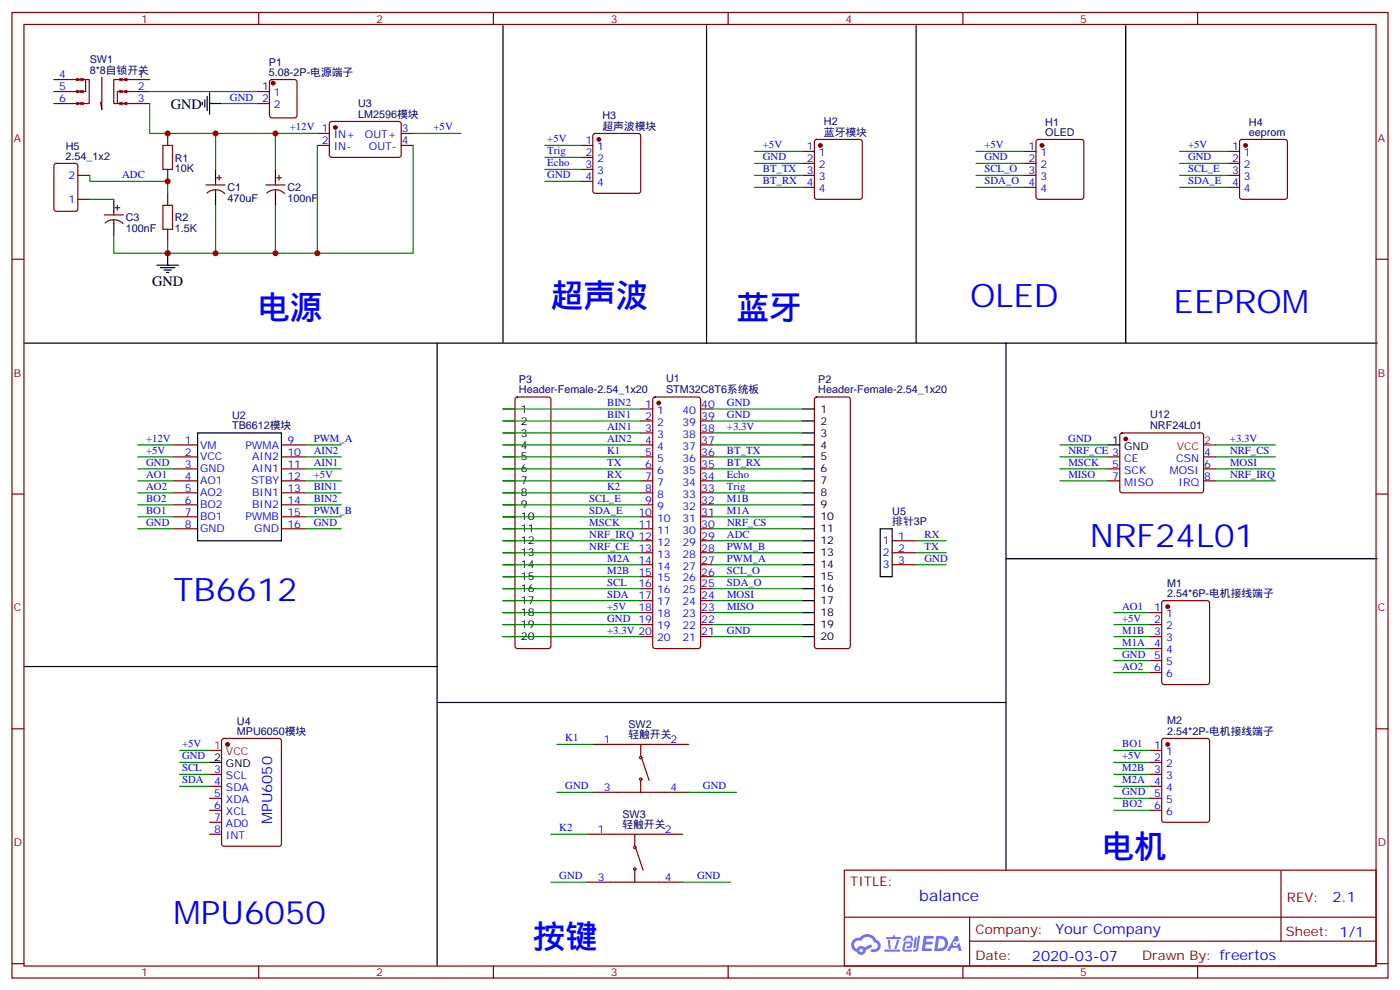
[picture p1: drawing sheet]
<svg xmlns="http://www.w3.org/2000/svg" width="412mm" height="292mm" viewBox="0 0 412 292" stroke-linecap="round" stroke-linejoin="round" font-family="sans-serif">
<path d="M148.2 7.5v93.5M208.1 7.5v93.5M269.9 7.5v93.5M331.6 7.5v93.5M7.1 101h398.6M128.8 101v183.5M296.3 101v155.3M296.3 164.5h109.4M7.1 196.3h121.7M128.8 206.9h167.5" fill="none" stroke="#000" stroke-width=".35"/>
<g fill="none" stroke="#870000" stroke-width=".35">
<path d="M3.5 3.7h405.4v284.3h-405.4zM7.1 7.2h398.2v277.3h-398.2zM76.2 3.7v3.5M145.3 3.7v3.5M214.5 3.7v3.5M283.6 3.7v3.5M352.8 3.7v3.5M3.5 76.3h3.6M405.3 76.3h3.6M3.5 145.5h3.6M405.3 145.5h3.6M3.5 214.6h3.6"/>
<path d="M405.3 214.6h3.6M248.7 256.3h156.6v28.2h-156.6zM377.3 256.3v20.9M248.7 270.1h156.5M285.6 277.2h119.6M285.6 270.1v14.1M3.5 283.8h3.6M76.2 284.5v3.5M145.3 284.5v3.5M214.5 284.5v3.5M283.6 284.5v3.5M352.8 284.5v3.5"/>
<path d="M405.3 283.8h3.6"/>
</g>
<g fill="#5487ff">
<path d="M272.1 275.6h2.6l.3 .2-.1 .5-2 .1-.1 .9h1.6l.4 .4-.4 .4h-1.7l-.2 1.2h1.8l.3 .4-.2 .3-2.9 .1z"/>
<path d="M281.4 275.6h.7l.4 1.4-.7 .3a.74 .74 0 0 0-1.1 .3 .74 .74 0 0 0 .5 1 .74 .74 0 0 0 .9-.6l.5-.3 .7 2.3h-.9l-.2-.9h-1.9l-.5 .9h-.9z"/>
<path d="M269.5 276h.6l-.4 3a.31 .31 0 0 1-.3 .2 .31 .31 0 0 1-.3-.3z"/>
<path d="M270.4 275.6h.6l-.5 3.9a.89 .89 0 0 1-.7 .7 .89 .89 0 0 1-.9-.3l1-.4z"/>
<path d="M266.8 275.7l.6-.2 1.2 .1 .5 1.3-.6 .2-.4-1-1 .2a.95 .95 0 0 1-1 .8l-.1-.2z"/>
<path d="M266.4 277.4l1.8-.2a1.04 1.04 0 0 1 .6 1.1 1.04 1.04 0 0 1-.8 .9h-.7a.29 .29 0 0 1-.3-.3 .29 .29 0 0 1 .3-.3h.7l.2-.8-1.4 .1-.4 1.7 1.9 .1a.29 .29 0 0 1 .3 .3 .29 .29 0 0 1-.3 .2h-2l-.4-.3 .2-2z"/>
<path d="M260.5 279.7h4.4a.3 .3 0 0 1 .3 .3 .3 .3 0 0 1-.3 .2h-4.3z"/>
<path d="M264.3 276.7h.6l-.5 1.7a1.02 1.02 0 0 1-.7 1.1l-.2-.2z"/>
<path d="M261.5 276.8h.6l.3 2.4-.3 .3-.3-.2z"/>
<path d="M261.1 275.9h1.9l.2-.5h.5l-.1 .5h1.5a.29 .29 0 0 1 .3 .4 .29 .29 0 0 1-.3 .2h-3.9z"/>
<path d="M275.8 275.6l-.6 4.5h1.4a2.27 2.27 0 0 0 2.7-2.3 2.27 2.27 0 0 0-2.7-2.2zM276.6 276.4a1.5 1.5 0 0 1 1.8 1.5 1.5 1.5 0 0 1-1.9 1.4h-.3z"/>
<path d="M251.4 276.7a2.09 2.09 0 0 0 1 3.6 1.37 1.37 0 0 0 1.5 .9 1.37 1.37 0 0 0 1.1-1.4l2-1-.5-.7-1.8 .9a1.4 1.4 0 0 0-2.3 .4 1.32 1.32 0 0 1-.6-1.8 1.32 1.32 0 0 1 1.9-.5 2.02 2.02 0 0 1 2-1.2 2.02 2.02 0 0 1 1.8 1.6 1.09 1.09 0 0 1 1.1 1.4 1.09 1.09 0 0 1-1.6 .6 .41 .41 0 0 0-.5 .4 .41 .41 0 0 0 .4 .5 1.89 1.89 0 0 0 2.4-1.2 1.89 1.89 0 0 0-1.2-2.4 2.98 2.98 0 0 0-5-.7l-1 .2zM253.2 279.9a.52 .52 0 0 1 1 0 .52 .52 0 0 1-1 0z"/>
<circle cx="281.4" cy="277.9" r=".28"/>
</g>
<g fill="none" stroke="#870000" stroke-width=".35">
<path d="M15.9 23.4h7.7l-1 .4M15.9 27h7.7l-1 .3M15.9 30.5h7.7l-1 .3M22.6 23.1l1 .3M22.6 26.6l1 .4M22.6 30.1l1 .4M23.8 23.4h1.4v3.6h-1.4l.7 .3M23.8 23.4l.7 .4M23.8 23.1v.7M23.8 26.6v.7M23.8 30.1v.7M24.5 26.6l-.7 .4"/>
<path d="M24.5 30.1l-.7 .4M24.5 23.1l-.7 .3M25.2 23.4h1.1v7.1h-2.5l.7 .3M30 22.7v9.5l-.4-2.1M35.3 26.6l.7 .4h-1.4v3.5h1.4M35.3 23.1l.7 .3h-2.5v7.1h1.1M35.3 30.1l.7 .4M36 27l-.7 .3M36 23.4l-.7 .4M36 30.5l-.7 .3M36 23.1v.7M36 26.6v.7"/>
<path d="M36 30.1v.7M37.4 23.1l-1.1 .3M37.4 26.6l-1.1 .4M37.4 30.1l-1.1 .4M44.1 23.4h-7.8l1.1 .4M44.1 27h-7.8l1.1 .3M44.1 30.5h-7.8l1.1 .3M49.4 39.3v3.5M75.8 27h3.6M75.8 30.5h3.6M79.6 23.6l.5-.2h6.7l.5 .2 .2 .5v9.9l-.2 .5-.5 .2h-6.7l-.5-.2-.2-.5v-9.9zM93.5 39.3h3.5"/>
<path d="M97.2 36l.5-.2h20l.5 .7-.1 9.4-.6 .5-20.1-.1-.4-.7v-9.1zM118.2 39.3h3.5M174.9 39.5l.4-.2h12.7l.5 .2 .2 .5v16.2l-.2 .5-.5 .2h-12.7l-.5-.2-.2-.5v-16.2zM16.1 48.3l.5-.2h5.6l.7 .4v13l-.4 .7h-5.9l-.7-.4v-13zM22.9 51.6h3.6M22.9 58.7h3.6M49.4 49.9v3.5M49.4 56.9v3.6M60.7 54.5h5.6M61 56.9a3.8 3.8 0 0 1 5.2 .1M63.5 53.4v1.1M63.5 55.9v1"/>
<path d="M63.9 52.4h1.4M64.6 51.6v1.5M78.3 54.5h5.7M78.6 56.9a3.8 3.8 0 0 1 5.2 .1M81.1 53.4v1.1M81.1 55.9v1M81.5 52.4h1.4M82.2 51.6v1.5M93.5 42.8h3.5M118.2 42.8h3.5M171.1 42.8h3.5M171.1 46.4h3.5"/>
<path d="M171.1 49.9h3.5M171.1 53.4h3.5M236.4 44.6h3.5M236.4 48.1h3.5M236.4 51.6h3.5M236.4 55.2h3.5M240.1 41.3l.5-.2h12.7l.5 .2 .2 .5v16.2l-.2 .5-.5 .2h-12.7l-.5-.2-.2-.5v-16.2zM301.6 44.6h3.6M301.6 48.1h3.6M301.6 51.6h3.6M301.6 55.2h3.6M305.4 41.3l.5-.2h12.7l.5 .2 .2 .5v16.2l-.3 .5-.4 .2h-12.7l-.5-.2-.2-.5v-16.2z"/>
<path d="M361.6 44.6h3.5M361.6 48.1h3.5M361.6 51.6h3.5M361.6 55.2h3.5M365.4 41.3l.4-.2h12.7l.5 .2 .2 .5v16.2l-.2 .5-.5 .2h-12.7l-.5-.2-.2-.5v-16.2zM30.7 63.3h5.6M31 65.7a3.8 3.8 0 0 1 5.2 .1M33.5 62.2v1.1M33.5 64.7v1.1M33.9 61.2h1.4M34.6 60.5v1.4M49.4 67.5v3.5"/>
<path d="M151.9 117.1l.5-.2h9.2l.5 .2 .2 .5v72.7l-.3 .5-.4 .2h-9.2l-.5-.2-.2-.5v-72.7zM192.5 117.1l.5-.2h12.7l.5 .2 .2 .5v72.7l-.3 .5-.4 .2h-12.7l-.5-.2-.2-.5v-72.7zM240.1 117.1l.5-.2h9.2l.5 .2 .2 .5v72.7l-.3 .5-.4 .2h-9.2l-.5-.2-.2-.5v-72.7zM51.2 131h7M51.2 134.5h7M51.2 138.1h7M82.9 131h7.1M82.9 134.5h7.1M82.9 138.1h7.1M188.7 120.4h3.6M188.7 124h3.6M188.7 127.5h3.6"/>
<path d="M188.7 131h3.6M188.7 134.5h3.6M188.7 138.1h3.6M206.4 120.4h3.5M206.4 124h3.5M206.4 127.5h3.5M206.4 131h3.5M206.4 134.5h3.5M206.4 138.1h3.5M326.3 134.5h3.5M326.3 138.1h3.5M330.1 127.7l.5-.2h23.2l.5 .2 .2 .5v16.5l-.7 .4h-23.5l-.5-.7v-16.2z"/>
<path d="M354.5 134.5h3.6M354.5 138.1h3.6M51.2 141.6h7M51.2 145.1h7M51.2 148.7h7M51.2 152.2h7M51.2 155.7h7M82.9 141.6h7.1M82.9 145.1h7.1M82.9 148.7h7.1M82.9 152.2h7.1M82.9 155.7h7.1"/>
<path d="M188.7 141.6h3.6M188.7 145.1h3.6M188.7 148.7h3.6M188.7 152.2h3.6M188.7 155.7h3.6M188.7 159.2h3.6M206.4 141.6h3.5M206.4 145.1h3.5M206.4 148.7h3.5M206.4 152.2h3.5M206.4 155.7h3.5M206.4 159.2h3.5"/>
<path d="M262.8 159.2h7.1M326.3 141.6h3.5M354.5 141.6h3.6M188.7 162.8h3.6M188.7 166.3h3.6M188.7 169.8h3.6M188.7 173.4h3.6M188.7 176.9h3.6M206.4 162.8h3.5M206.4 166.3h3.5M206.4 169.8h3.5M206.4 173.4h3.5"/>
<path d="M206.4 176.9h3.5M262.8 162.8h7.1M262.8 166.3h7.1M342.4 177.1l.5-.2h12.7l.7 .4v23.6l-.5 .6-12.9 .1-.7-.5v-23.5zM188.7 180.4h3.6M188.7 183.9h3.6M188.7 187.5h3.6M206.4 180.4h3.5M206.4 183.9h3.5M206.4 187.5h3.5M338.7 180.4h3.5M338.7 183.9h3.5"/>
<path d="M338.7 187.5h3.5M338.7 191h3.5M338.7 194.5h3.5M338.7 198h3.5M65.5 217.7l.5-.2h16.2l.6 .4 .1 30.6-.5 .6-16.4 .1-.7-.5v-30.5zM174.6 219.2h28.2M188.7 219.2v3.5M342.4 217.7l.5-.2h12.7l.7 .4v23.5l-.5 .7h-12.9l-.7-.4v-23.5zM61.7 228h3.6M61.7 231.6h3.6M61.7 235.1h3.6M61.7 238.6h3.6"/>
<path d="M174.6 233.3h28.2M188.7 229.8v3.5M189.1 223.4l2.1 6.4M338.7 221h3.5M338.7 224.5h3.5M338.7 228h3.5M338.7 231.6h3.5M338.7 235.1h3.5M338.7 238.6h3.5M61.7 242.1h3.6M61.7 245.7h3.6M172.9 245.7h28.2"/>
<path d="M172.9 259.8h28.2M187 245.7v3.5M187 256.3v3.5M187.3 249.9l2.1 6.4"/>
<circle cx="188.7" cy="223.1" r=".35"/>
<circle cx="188.7" cy="229.4" r=".35"/>
<circle cx="187" cy="255.9" r=".35"/>
<circle cx="187" cy="249.6" r=".35"/>
</g>
<g fill="#870000" stroke="#870000" stroke-width=".35">
<circle cx="98.8" cy="37.5" r=".53"/>
<circle cx="80.4" cy="24.5" r=".53"/>
<circle cx="176.4" cy="41.1" r=".53"/>
<circle cx="241.7" cy="42.8" r=".53"/>
<circle cx="306.9" cy="42.8" r=".53"/>
<circle cx="344" cy="219.2" r=".53"/>
<circle cx="344" cy="178.6" r=".53"/>
<circle cx="194" cy="118.7" r=".53"/>
<circle cx="67" cy="219.2" r=".53"/>
<circle cx="331.6" cy="129.3" r=".53"/>
<circle cx="366.9" cy="42.8" r=".53"/>
</g>
<g fill="none" stroke="#000" stroke-width=".35">
<path d="M59.6 30.1v.7M60.3 29.4v2.1M61 28.4v4.2M61.7 30.5h3.6M61.7 27.3v6.4M33.5 58.7v3.5M63.5 49.9v3.5M63.5 56.9v3.6M81.1 49.9v3.5M81.1 56.9v3.6M33.5 65.8v3.5M46.2 78.1h6.4"/>
<path d="M47.3 78.8h4.2M48.3 79.5h2.1M49.4 74.6v3.5M49 80.2h.7M58.2 127.5h24.7v31.7h-24.7zM148.2 120.4h3.5M148.2 124h3.5M148.2 127.5h3.5M148.2 131h3.5M148.2 134.5h3.5M148.2 138.1h3.5M236.4 120.4h3.5"/>
<path d="M236.4 124h3.5M236.4 127.5h3.5M236.4 131h3.5M236.4 134.5h3.5M236.4 138.1h3.5M326.3 131h3.5M148.2 141.6h3.5M148.2 145.1h3.5M148.2 148.7h3.5M148.2 152.2h3.5M148.2 155.7h3.5M148.2 159.2h3.5"/>
<path d="M236.4 141.6h3.5M236.4 145.1h3.5M236.4 148.7h3.5M236.4 152.2h3.5M236.4 155.7h3.5M236.4 159.2h3.5M259.3 155.7h3.5v14.1h-3.5zM148.2 162.8h3.5M148.2 166.3h3.5M148.2 169.8h3.5M148.2 173.4h3.5M148.2 176.9h3.5"/>
<path d="M236.4 162.8h3.5M236.4 166.3h3.5M236.4 169.8h3.5M236.4 173.4h3.5M236.4 176.9h3.5M148.2 180.4h3.5M148.2 183.9h3.5M148.2 187.5h3.5M236.4 180.4h3.5M236.4 183.9h3.5M236.4 187.5h3.5M61.7 224.5h3.6"/>
</g>
<path d="M354.5 131h3.6M61.7 221h3.6" fill="none" stroke="#f00" stroke-width=".35"/>
<path d="M48 42.8h2.8v7.1h-2.8zM48 60.5h2.8v7h-2.8z" fill="none" stroke="#a10000" stroke-width=".35"/>
<g fill="none" stroke="#008700" stroke-width=".35">
<path d="M44.1 30.5v8.8h49.4M44.1 27h31.7M63.5 39.3v10.6M65.3 30.5h10.5M81.1 39.3v10.6M121.7 39.3h14.1M26.5 51.6v1.8h22.9v3.5M26.5 58.7h7M93.5 42.8v31.8h-44.1M121.7 42.8v31.8h-28.2M160.5 53.4h10.6M160.5 49.9h10.6"/>
<path d="M160.5 46.4h10.6M160.5 42.8h10.6M222.2 44.6h14.2M222.2 48.1h14.2M222.2 51.6h14.2M222.2 55.2h14.2M287.5 44.6h14.1M287.5 48.1h14.1M287.5 51.6h14.1M287.5 55.2h14.1M347.5 44.6h14.1M347.5 48.1h14.1"/>
<path d="M347.5 51.6h14.1M347.5 55.2h14.1M33.5 69.3v5.3h15.9v-3.6M63.5 60.5v14.1M81.1 60.5v14.1M40.6 131h10.6M40.6 134.5h10.6M40.6 138.1h10.6M90 131h10.5M90 134.5h10.5M90 138.1h10.5M148.2 120.4h40.5"/>
<path d="M148.2 124h40.5M148.2 127.5h40.5M148.2 131h40.5M148.2 134.5h40.5M148.2 138.1h40.5M209.9 120.4h26.5M209.9 124h26.5M209.9 127.5h26.5M209.9 131h26.5M209.9 134.5h26.5M209.9 138.1h26.5M312.2 131h14.1"/>
<path d="M312.2 134.5h14.1M312.2 138.1h14.1M358.1 131h17.6M358.1 134.5h17.6M358.1 138.1h17.6M40.6 141.6h10.6M40.6 145.1h10.6M40.6 148.7h10.6M40.6 152.2h10.6M40.6 155.7h10.6M90 141.6h10.5M90 145.1h10.5"/>
<path d="M90 148.7h10.5M90 152.2h10.5M90 155.7h10.5M148.2 141.6h40.5M148.2 145.1h40.5M148.2 148.7h40.5M148.2 152.2h40.5M148.2 155.7h40.5M148.2 159.2h40.5M209.9 141.6h26.5M209.9 145.1h26.5M209.9 148.7h26.5"/>
<path d="M209.9 152.2h26.5M209.9 155.7h26.5M209.9 159.2h26.5M269.9 159.2h8.8M312.2 141.6h14.1M358.1 141.6h17.6M148.2 162.8h40.5M148.2 166.3h40.5M148.2 169.8h40.5M148.2 173.4h40.5M148.2 176.9h40.5M209.9 162.8h26.5"/>
<path d="M209.9 166.3h26.5M209.9 169.8h26.5M209.9 173.4h26.5M209.9 176.9h26.5M269.9 162.8h8.8M269.9 166.3h8.8M148.2 187.5h40.5M148.2 183.9h40.5M148.2 180.4h40.5M209.9 187.5h26.5M209.9 183.9h26.5M209.9 180.4h26.5"/>
<path d="M328.1 198h10.6M328.1 194.5h10.6M328.1 191h10.6M328.1 187.5h10.6M328.1 183.9h10.6M328.1 180.4h10.6M164 219.2h10.6M52.9 231.6h8.8M52.9 228h8.8M52.9 224.5h8.8M52.9 221h8.8M164 233.3h10.6"/>
<path d="M202.8 233.3h14.2M328.1 238.6h10.6M328.1 235.1h10.6M328.1 231.6h10.6M328.1 228h10.6M328.1 224.5h10.6M328.1 221h10.6M162.3 259.8h10.6M162.3 245.7h10.6M201.1 259.8h14.1"/>
</g>
<g fill="#c00">
<circle cx="81.1" cy="74.6" r=".88"/>
<circle cx="63.5" cy="74.6" r=".88"/>
<circle cx="49.4" cy="74.6" r=".88"/>
<circle cx="49.4" cy="39.3" r=".88"/>
<circle cx="63.5" cy="39.3" r=".88"/>
<circle cx="81.1" cy="39.3" r=".88"/>
<circle cx="93.5" cy="74.6" r=".88"/>
<circle cx="49.4" cy="53.4" r=".88"/>
</g>
<g font-size="9.5" fill="#00f">
<text x="75.8" y="94">电源</text>
<text x="162.3" y="90.5">超声波</text>
<text x="217" y="94">蓝牙</text>
<text x="285.8" y="90.5">OLED</text>
<text x="345.7" y="92.2">EEPROM</text>
<text x="321" y="161">NRF24L01</text>
<text x="51.2" y="176.9">TB6612</text>
<text x="324.6" y="252.7">电机</text>
<text x="51.2" y="272.1">MPU6050</text>
<text x="157" y="279.2">按键</text>
</g>
<text font-size="4.6" fill="#00f" x="270.8" y="265.3">balance</text>
<g font-size="4.2">
<text x="50.3" y="32">GND</text>
<text x="44.8" y="84.2">GND</text>
</g>
<g font-size="4.2" fill="#00f">
<text x="80.1" y="242.7" transform="rotate(-90 80.1 242.7)">MPU6050</text>
<text x="392.5" y="265.5">2.1</text>
<text x="310.9" y="275.1">Your Company</text>
<text x="304" y="282.9">2020-03-07</text>
</g>
<g font-size="3.9" fill="#800">
<text x="250.5" y="260.8">TITLE:</text>
<text x="379.1" y="265.5">REV:</text>
<text x="287.4" y="275">Company:</text>
<text x="378.7" y="275.7">Sheet: 1/1</text>
<text x="287.4" y="282.7">Date:</text>
<text x="336.4" y="282.8">Drawn By: freertos</text>
</g>
<g font-size="3.2" fill="#800">
<text x="41.6" y="6.7">1</text>
<text x="110.8" y="6.7">2</text>
<text x="179.9" y="6.7">3</text>
<text x="249.1" y="6.7">4</text>
<text x="318.2" y="6.7">5</text>
<text x="4.1" y="41.8">A</text>
<text x="405.9" y="41.8">A</text>
<text x="4.1" y="110.9">B</text>
<text x="405.9" y="110.9">B</text>
<text x="4.1" y="180.1">C</text>
<text x="405.9" y="180.1">C</text>
<text x="4.1" y="249.2">D</text>
<text x="405.9" y="249.2">D</text>
<text x="41.6" y="287.5">1</text>
<text x="110.8" y="287.5">2</text>
<text x="179.9" y="287.5">3</text>
<text x="249.1" y="287.5">4</text>
<text x="318.2" y="287.5">5</text>
</g>
<g font-size="3.2" fill="#00f">
<text x="17.4" y="23.1">4</text>
<text x="40.6" y="23.1">1</text>
<text x="17.4" y="26.6">5</text>
<text x="40.6" y="26.6">2</text>
<text x="67.7" y="29.6">GND</text>
<text x="77.2" y="26.6">1</text>
<text x="80.7" y="28.4">1</text>
<text x="17.4" y="30.1">6</text>
<text x="40.6" y="30.1">3</text>
<text x="77.2" y="30.1">2</text>
<text x="80.7" y="31.9">2</text>
<text x="85.4" y="38.4">+12V 1</text>
<text x="98.3" y="40.7">IN+</text>
<text x="107.5" y="40.7">OUT+</text>
<text x="118.4" y="38.9">3</text>
<text x="127.7" y="38.4">+5V</text>
<text x="161.2" y="41.9">+5V</text>
<text x="94.8" y="42.5">2</text>
<text x="98.3" y="44.2">IN-</text>
<text x="108.7" y="44.2">OUT-</text>
<text x="118.4" y="42.5">4</text>
<text x="161.2" y="45.5">Trig</text>
<text x="172.4" y="42.5">1</text>
<text x="172.4" y="46">2</text>
<text x="175.9" y="44.2">1</text>
<text x="175.9" y="47.8">2</text>
<text x="224.7" y="47.2">GND</text>
<text x="224.7" y="43.7">+5V</text>
<text x="237.7" y="44.2">1</text>
<text x="237.7" y="47.8">2</text>
<text x="241.2" y="46">1</text>
<text x="290" y="47.2">GND</text>
<text x="290" y="43.7">+5V</text>
<text x="303" y="44.2">1</text>
<text x="303" y="47.8">2</text>
<text x="306.5" y="46">1</text>
<text x="350" y="43.7">+5V</text>
<text x="350" y="47.2">GND</text>
<text x="362.9" y="44.2">1</text>
<text x="362.9" y="47.8">2</text>
<text x="366.4" y="46">1</text>
<text x="20.2" y="52.7">2</text>
<text x="36" y="52.5">ADC</text>
<text x="161.2" y="49">Echo</text>
<text x="161.2" y="52.5">GND</text>
<text x="172.4" y="49.5">3</text>
<text x="172.4" y="53.1">4</text>
<text x="175.9" y="51.3">3</text>
<text x="224.7" y="50.8">BT_TX</text>
<text x="237.7" y="51.3">3</text>
<text x="241.2" y="49.5">2</text>
<text x="241.2" y="53.1">3</text>
<text x="290" y="50.8">SCL_O</text>
<text x="303" y="51.3">3</text>
<text x="306.5" y="49.5">2</text>
<text x="306.5" y="53.1">3</text>
<text x="350" y="50.8">SCL_E</text>
<text x="362.9" y="51.3">3</text>
<text x="366.4" y="49.5">2</text>
<text x="366.4" y="53.1">3</text>
<text x="20.2" y="59.8">1</text>
<text x="175.9" y="54.8">4</text>
<text x="224.7" y="54.3">BT_RX</text>
<text x="237.7" y="54.8">4</text>
<text x="241.2" y="56.6">4</text>
<text x="290" y="54.3">SDA_O</text>
<text x="303" y="54.8">4</text>
<text x="306.5" y="56.6">4</text>
<text x="350" y="54.3">SDA_E</text>
<text x="362.9" y="54.8">4</text>
<text x="366.4" y="56.6">4</text>
<text x="178.9" y="119.6">BIN2</text>
<text x="214.1" y="119.6">GND</text>
<text x="178.9" y="123.1">BIN1</text>
<text x="190.1" y="120.1">1</text>
<text x="190.1" y="123.6">2</text>
<text x="193.6" y="121.8">1</text>
<text x="193.6" y="125.4">2</text>
<text x="201" y="125.4">39</text>
<text x="201" y="121.8">40</text>
<text x="206.6" y="123.6">39</text>
<text x="206.6" y="120.1">40</text>
<text x="214.1" y="123.1">GND</text>
<text x="43" y="130.1">+12V</text>
<text x="54.4" y="130.7">1</text>
<text x="84.7" y="130.7">9</text>
<text x="92.4" y="130.1">PWM_A</text>
<text x="178.9" y="130.1">AIN2</text>
<text x="178.9" y="126.6">AIN1</text>
<text x="190.1" y="127.1">3</text>
<text x="190.1" y="130.7">4</text>
<text x="193.6" y="128.9">3</text>
<text x="201" y="128.9">38</text>
<text x="206.6" y="130.7">37</text>
<text x="206.6" y="127.1">38</text>
<text x="214.1" y="126.6">+3.3V</text>
<text x="314.7" y="130.1">GND</text>
<text x="362.3" y="130.1">+3.3V</text>
<text x="43" y="137.2">GND</text>
<text x="43" y="133.7">+5V</text>
<text x="54.4" y="134.2">2</text>
<text x="54.4" y="137.7">3</text>
<text x="58.9" y="132.1">VM</text>
<text x="58.9" y="135.6">VCC</text>
<text x="72.3" y="132.1">PWMA</text>
<text x="74.3" y="135.6">AIN2</text>
<text x="84.7" y="134.2">10</text>
<text x="84.7" y="137.7">11</text>
<text x="92.4" y="137.2">AIN1</text>
<text x="92.4" y="133.7">AIN2</text>
<text x="178.9" y="133.7">K1</text>
<text x="178.9" y="137.2">TX</text>
<text x="190.1" y="134.2">5</text>
<text x="190.1" y="137.7">6</text>
<text x="193.6" y="132.4">4</text>
<text x="193.6" y="136">5</text>
<text x="201" y="136">36</text>
<text x="201" y="132.4">37</text>
<text x="206.6" y="137.7">35</text>
<text x="206.6" y="134.2">36</text>
<text x="214.1" y="133.7">BT_TX</text>
<text x="214.1" y="137.2">BT_RX</text>
<text x="314.7" y="137.2">MSCK</text>
<text x="314.7" y="133.7">NRF_CE 3</text>
<text x="327.7" y="137.7">5</text>
<text x="331.2" y="136">CE</text>
<text x="346.5" y="136">CSN</text>
<text x="354.7" y="137.7">6</text>
<text x="354.7" y="134.2">4</text>
<text x="362.3" y="133.7">NRF_CS</text>
<text x="362.3" y="137.2">MOSI</text>
<text x="43" y="140.7">AO1</text>
<text x="54.4" y="141.3">4</text>
<text x="58.9" y="139.1">GND</text>
<text x="58.9" y="142.7">AO1</text>
<text x="73.9" y="142.7">STBY</text>
<text x="74.3" y="139.1">AIN1</text>
<text x="84.7" y="141.3">12</text>
<text x="92.4" y="140.7">+5V</text>
<text x="178.9" y="140.7">RX</text>
<text x="190.1" y="141.3">7</text>
<text x="193.6" y="139.5">6</text>
<text x="193.6" y="143">7</text>
<text x="201" y="143">34</text>
<text x="201" y="139.5">35</text>
<text x="206.6" y="141.3">34</text>
<text x="214.1" y="140.7">Echo</text>
<text x="314.7" y="140.7">MISO</text>
<text x="327.7" y="141.3">7</text>
<text x="331.2" y="139.5">SCK</text>
<text x="331.2" y="143">MISO</text>
<text x="344.6" y="139.5">MOSI</text>
<text x="347.2" y="143">IRQ</text>
<text x="354.7" y="141.3">8</text>
<text x="362.3" y="140.7">NRF_IRQ</text>
<text x="43" y="147.8">BO2</text>
<text x="43" y="144.3">AO2</text>
<text x="54.4" y="144.8">5</text>
<text x="54.4" y="148.3">6</text>
<text x="58.9" y="146.2">AO2</text>
<text x="58.9" y="149.7">BO2</text>
<text x="74.3" y="146.2">BIN1</text>
<text x="74.3" y="149.7">BIN2</text>
<text x="84.7" y="144.8">13</text>
<text x="84.7" y="148.3">14</text>
<text x="92.4" y="147.8">BIN2</text>
<text x="92.4" y="144.3">BIN1</text>
<text x="173.6" y="147.8">SCL_E</text>
<text x="178.9" y="144.3">K2</text>
<text x="190.1" y="144.8">8</text>
<text x="190.1" y="148.3">9</text>
<text x="193.6" y="146.5">8</text>
<text x="201" y="146.5">33</text>
<text x="206.6" y="148.3">32</text>
<text x="206.6" y="144.8">33</text>
<text x="214.1" y="144.3">Trig</text>
<text x="214.1" y="147.8">M1B</text>
<text x="43" y="154.8">GND</text>
<text x="43" y="151.3">BO1</text>
<text x="54.4" y="151.8">7</text>
<text x="54.4" y="155.4">8</text>
<text x="58.9" y="153.2">BO1</text>
<text x="72.3" y="153.2">PWMB</text>
<text x="84.7" y="151.8">15</text>
<text x="84.7" y="155.4">16</text>
<text x="92.4" y="154.8">GND</text>
<text x="92.4" y="151.3">PWM_B</text>
<text x="173.6" y="151.3">SDA_E</text>
<text x="173.6" y="154.8">MSCK</text>
<text x="188.1" y="151.8">10</text>
<text x="188.1" y="155.4">11</text>
<text x="193.6" y="150.1">9</text>
<text x="193.6" y="153.6">10</text>
<text x="201" y="153.6">31</text>
<text x="201" y="150.1">32</text>
<text x="206.6" y="155.4">30</text>
<text x="206.6" y="151.8">31</text>
<text x="214.1" y="151.3">M1A</text>
<text x="214.2" y="154.8">NRF_CS</text>
<text x="58.9" y="156.8">GND</text>
<text x="74.9" y="156.8">GND</text>
<text x="173.6" y="161.9">NRF_CE</text>
<text x="173.6" y="158.4">NRF_IRQ 12</text>
<text x="193.6" y="157.1">11</text>
<text x="193.6" y="160.7">12</text>
<text x="201" y="160.7">29</text>
<text x="201" y="157.1">30</text>
<text x="206.6" y="158.9">29</text>
<text x="214.1" y="161.9">PWM_B</text>
<text x="214.1" y="158.4">ADC</text>
<text x="260.1" y="160.3">1</text>
<text x="264.6" y="158.9">1</text>
<text x="272.3" y="158.4">RX</text>
<text x="272.3" y="161.9">TX</text>
<text x="178.9" y="165.4">M2A</text>
<text x="188.1" y="162.4">13</text>
<text x="188.1" y="165.9">14</text>
<text x="193.6" y="164.2">13</text>
<text x="193.6" y="167.7">14</text>
<text x="201" y="167.7">27</text>
<text x="201" y="164.2">28</text>
<text x="206.6" y="165.9">27</text>
<text x="206.6" y="162.4">28</text>
<text x="214.1" y="165.4">PWM_A</text>
<text x="260.1" y="163.8">2</text>
<text x="260.1" y="167.4">3</text>
<text x="264.6" y="162.4">2</text>
<text x="264.6" y="165.9">3</text>
<text x="272.3" y="165.4">GND</text>
<text x="178.9" y="168.9">M2B</text>
<text x="178.9" y="172.5">SCL</text>
<text x="188.1" y="169.5">15</text>
<text x="188.1" y="173">16</text>
<text x="193.6" y="171.2">15</text>
<text x="201" y="171.2">26</text>
<text x="206.6" y="173">25</text>
<text x="206.6" y="169.5">26</text>
<text x="214.1" y="168.9">SCL_O</text>
<text x="214.1" y="172.5">SDA_O</text>
<text x="178.9" y="176">SDA</text>
<text x="178.9" y="179.5">+5V</text>
<text x="188.1" y="176.5">17</text>
<text x="193.6" y="174.8">16</text>
<text x="193.6" y="178.3">17</text>
<text x="201" y="178.3">24</text>
<text x="201" y="174.8">25</text>
<text x="206.6" y="176.5">24</text>
<text x="214.2" y="176">MOSI</text>
<text x="214.2" y="179.5">MISO</text>
<text x="330.6" y="179.5">AO1</text>
<text x="178.9" y="183.1">GND</text>
<text x="188.1" y="180.1">18</text>
<text x="188.1" y="183.6">19</text>
<text x="193.6" y="181.8">18</text>
<text x="193.6" y="185.3">19</text>
<text x="201" y="185.3">22</text>
<text x="201" y="181.8">23</text>
<text x="206.6" y="183.6">22</text>
<text x="206.6" y="180.1">23</text>
<text x="330.6" y="183.1">+5V</text>
<text x="340" y="180.1">1</text>
<text x="340" y="183.6">2</text>
<text x="343.5" y="181.8">1</text>
<text x="343.5" y="185.3">2</text>
<text x="178.9" y="186.6">+3.3V 20</text>
<text x="193.6" y="188.9">20</text>
<text x="201" y="188.9">21</text>
<text x="206.6" y="187.1">21</text>
<text x="214.1" y="186.6">GND</text>
<text x="330.6" y="190.1">M1A</text>
<text x="330.6" y="186.6">M1B</text>
<text x="340" y="187.1">3</text>
<text x="340" y="190.6">4</text>
<text x="343.5" y="188.9">3</text>
<text x="330.6" y="197.2">AO2</text>
<text x="330.6" y="193.6">GND</text>
<text x="340" y="194.2">5</text>
<text x="340" y="197.7">6</text>
<text x="343.5" y="192.4">4</text>
<text x="343.5" y="195.9">5</text>
<text x="343.5" y="199.5">6</text>
<text x="53.6" y="220.1">+5V</text>
<text x="166.5" y="218.3">K1</text>
<text x="177.9" y="218.9">1</text>
<text x="197.6" y="218.9">2</text>
<text x="330.6" y="220.1">BO1</text>
<text x="340" y="220.6">1</text>
<text x="53.6" y="227.2">SCL</text>
<text x="53.6" y="223.6">GND</text>
<text x="63.1" y="227.7">3</text>
<text x="330.6" y="227.2">M2B</text>
<text x="330.6" y="223.6">+5V</text>
<text x="340" y="224.2">2</text>
<text x="340" y="227.7">3</text>
<text x="343.5" y="222.4">1</text>
<text x="343.5" y="225.9">2</text>
<text x="53.6" y="230.7">SDA</text>
<text x="63.1" y="231.2">4</text>
<text x="66.6" y="229.4">SCL</text>
<text x="66.6" y="233">SDA</text>
<text x="166.5" y="232.4">GND</text>
<text x="177.9" y="233">3</text>
<text x="197.6" y="233">4</text>
<text x="207.1" y="232.4">GND</text>
<text x="330.6" y="230.7">M2A</text>
<text x="340" y="231.2">4</text>
<text x="343.5" y="229.4">3</text>
<text x="343.5" y="233">4</text>
<text x="63.1" y="234.7">5</text>
<text x="63.1" y="238.3">6</text>
<text x="66.6" y="236.5">XDA</text>
<text x="330.6" y="237.7">BO2</text>
<text x="330.6" y="234.2">GND</text>
<text x="340" y="234.7">5</text>
<text x="340" y="238.3">6</text>
<text x="343.5" y="236.5">5</text>
<text x="63.1" y="241.8">7</text>
<text x="63.1" y="245.3">8</text>
<text x="66.6" y="240">XCL</text>
<text x="66.6" y="243.6">AD0</text>
<text x="164.7" y="244.8">K2</text>
<text x="176.1" y="245.3">1</text>
<text x="195.8" y="245.3">2</text>
<text x="343.5" y="240">6</text>
<text x="66.6" y="247.1">INT</text>
<text x="164.7" y="258.9">GND</text>
<text x="176.1" y="259.4">3</text>
<text x="195.8" y="259.4">4</text>
<text x="205.3" y="258.9">GND</text>
</g>
<g font-size="3.2" fill="#000080">
<text x="26.4" y="21.7">8*8自锁开关</text>
<text x="26.4" y="18.5">SW1</text>
<text x="79.2" y="22.4">5.08-2P-电源端子</text>
<text x="79.2" y="19.3">P1</text>
<text x="105.5" y="34.7">LM2596模块</text>
<text x="105.5" y="31.6">U3</text>
<text x="177.5" y="35">H3</text>
<text x="177.5" y="38.2">超声波模块</text>
<text x="242.7" y="40">蓝牙模块</text>
<text x="242.7" y="36.8">H2</text>
<text x="307.9" y="40">OLED</text>
<text x="307.9" y="37">H1</text>
<text x="367.9" y="40">eeprom</text>
<text x="367.9" y="37">H4</text>
<text x="19.3" y="47.1">2.54_1x2</text>
<text x="19.3" y="44">H5</text>
<text x="51.5" y="47.6">R1</text>
<text x="51.5" y="50.6">10K</text>
<text x="67" y="59.5">470uF</text>
<text x="67" y="56.3">C1</text>
<text x="84.7" y="59.5">100nF</text>
<text x="84.7" y="56.3">C2</text>
<text x="37" y="65.2">C3</text>
<text x="51.5" y="65.2">R2</text>
<text x="37" y="68.3">100nF</text>
<text x="51.5" y="68.3">1.5K</text>
<text x="152.9" y="112.8">P3</text>
<text x="196.2" y="112.6">U1</text>
<text x="241.1" y="112.8">P2</text>
<text x="152.9" y="115.9">Header-Female-2.54_1x20</text>
<text x="196.2" y="115.8">STM32C8T6系统板</text>
<text x="241.1" y="115.9">Header-Female-2.54_1x20</text>
<text x="68.4" y="123.4">U2</text>
<text x="338.8" y="123.2">U12</text>
<text x="68.4" y="126.4">TB6612模块</text>
<text x="338.8" y="126.4">NRF24L01</text>
<text x="262.8" y="154.7">排针3P</text>
<text x="262.8" y="151.6">U5</text>
<text x="343.8" y="172.7">M1</text>
<text x="343.8" y="175.8">2.54*6P-电机接线端子</text>
<text x="69.8" y="213.4">U4</text>
<text x="185.1" y="214.4">SW2</text>
<text x="343.8" y="213.3">M2</text>
<text x="69.8" y="216.4">MPU6050模块</text>
<text x="185.1" y="217.4">轻触开关</text>
<text x="343.8" y="216.4">2.54*2P-电机接线端子</text>
<text x="183.3" y="243.9">轻触开关</text>
<text x="183.3" y="240.9">SW3</text>
</g>
<g font-size="3.2">
<text x="153.5" y="121.5">1</text>
<text x="153.5" y="125">2</text>
<text x="241.7" y="121.5">1</text>
<text x="241.7" y="125">2</text>
<text x="153.5" y="128.6">3</text>
<text x="241.7" y="128.6">3</text>
<text x="327.7" y="130.7">1</text>
<text x="153.5" y="132.1">4</text>
<text x="153.5" y="135.6">5</text>
<text x="241.7" y="132.1">4</text>
<text x="241.7" y="135.6">5</text>
<text x="331.2" y="132.4">GND</text>
<text x="153.5" y="139.1">6</text>
<text x="153.5" y="142.7">7</text>
<text x="241.7" y="139.1">6</text>
<text x="241.7" y="142.7">7</text>
<text x="153.5" y="146.2">8</text>
<text x="153.5" y="149.7">9</text>
<text x="241.7" y="146.2">8</text>
<text x="241.7" y="149.7">9</text>
<text x="153.5" y="153.2">10</text>
<text x="241.7" y="153.2">10</text>
<text x="153.5" y="156.8">11</text>
<text x="153.5" y="160.3">12</text>
<text x="241.7" y="156.8">11</text>
<text x="241.7" y="160.3">12</text>
<text x="153.5" y="163.8">13</text>
<text x="153.5" y="167.4">14</text>
<text x="241.7" y="163.8">13</text>
<text x="241.7" y="167.4">14</text>
<text x="153.5" y="170.9">15</text>
<text x="241.7" y="170.9">15</text>
<text x="153.5" y="174.4">16</text>
<text x="153.5" y="177.9">17</text>
<text x="241.7" y="174.4">16</text>
<text x="241.7" y="177.9">17</text>
<text x="153.5" y="181.5">18</text>
<text x="153.5" y="185">19</text>
<text x="241.7" y="181.5">18</text>
<text x="241.7" y="185">19</text>
<text x="153.5" y="188.5">20</text>
<text x="241.7" y="188.5">20</text>
<text x="63.1" y="224.2">2</text>
<text x="66.6" y="225.9">GND</text>
</g>
<g font-size="3.2" fill="#f00">
<text x="354.7" y="130.7">2</text>
<text x="346.6" y="132.4">VCC</text>
<text x="63.1" y="220.6">1</text>
<text x="66.6" y="222.4">VCC</text>
</g>
</svg>
